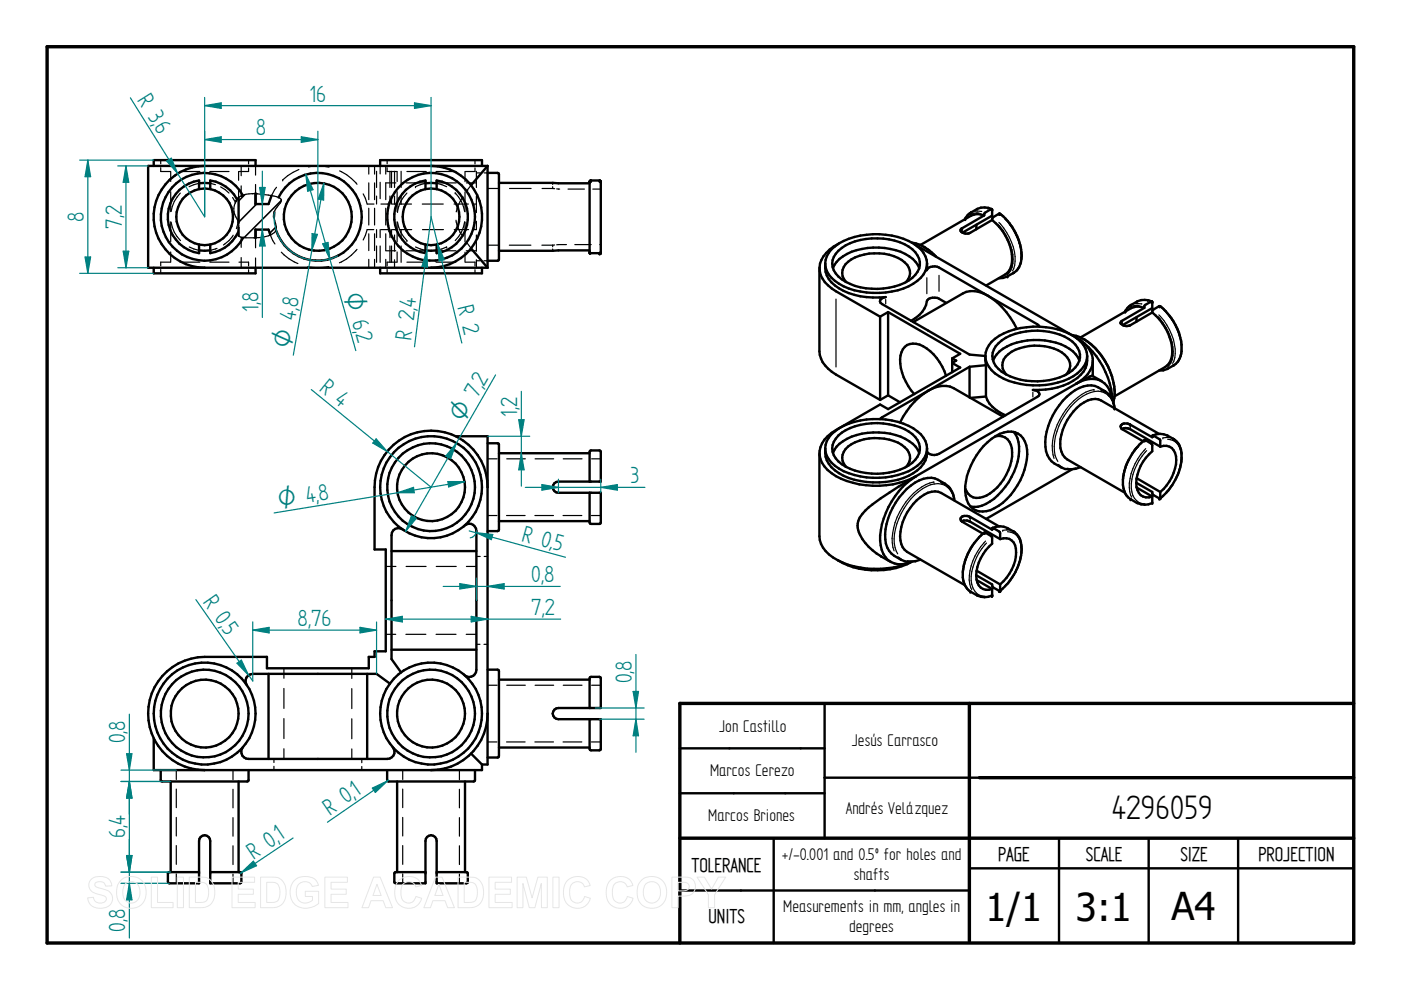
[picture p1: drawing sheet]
<svg xmlns="http://www.w3.org/2000/svg" width="297mm" height="210mm" viewBox="0 0 297 210" stroke-linecap="round" stroke-linejoin="round" font-family="sans-serif">
<path d="M10 9.9h277v190h-277zM205.5 149.1v50.5M287 149.1h-142.9v50.8M144.1 177.7h142.9M207.6 164.9h79.4" fill="none" stroke="#000" stroke-width=".72"/>
<g fill="none" stroke="#000" stroke-width=".51">
<path d="M96.6 92.5h6.8v69.6h-1.2M103.4 94h2.1l.3 .3v18l-.3 .3h-2.1M105.8 96.1h19.2M83 116.8h18M85.3 112.2a1.48 1.48 0 0 0-1.5-.1 1.48 1.48 0 0 0-.8 1.4v26.2l2 2.9M98.5 111.4a1.49 1.49 0 0 1 1.6-.2 1.49 1.49 0 0 1 .9 1.4v29.4a1.5 1.5 0 0 1-.9 1.4 1.5 1.5 0 0 1-1.6-.2M103.4 103.3a12 12 0 0 0-12-12 12 12 0 0 0-12 12v13.2h2.4v21.6h-2.4v1.2h-1.2v2.4h-21.6v-2.4h-13.2a12 12 0 0 0-12 12 12 12 0 0 0 12 12M105.8 110.5h19.2M125 102.1v-6.3l.3-.3h1.8l.3 .3v6.3h-9a1.19 1.19 0 0 0-1.2 1.2 1.19 1.19 0 0 0 1.2 1.2h9v6.3l-.3 .3h-1.8l-.3-.3v-6.3M83 137.8h18M32.6 156.5v6.8h69.6v-1.2M51.5 158.4a1.53 1.53 0 0 0-.2 1.6 1.53 1.53 0 0 0 1.4 .9h29.4a1.5 1.5 0 0 0 1.4-.9 1.5 1.5 0 0 0-.2-1.6"/>
<path d="M56.9 142.9v18M77.8 142.9v18M82.7 144.9l-2.9-2h-26.2a1.52 1.52 0 0 0-1.3 2.3M99.9 159.8l2.3 2.3M103.4 151.3a11.9 11.9 0 0 1-12 12M103.4 142h2.1l.3 .3v18l-.3 .3h-2.1M105.8 158.5h19.2M105.8 144.1h19.2M125 150.1v-6.3l.3-.3h1.8l.3 .3v6.3h-9a1.19 1.19 0 0 0-1.2 1.2 1.19 1.19 0 0 0 1.2 1.2h9v6.3l-.3 .3h-1.8l-.3-.3v-6.3M144.1 158.7h30.7M174.8 149.1v28.6M34.1 163.3v2.1l.3 .3h18l.3-.3v-2.1"/>
<path d="M36.2 165.7v19.2M50.6 165.7v19.2M82.1 163.3v2.1l.3 .3h18l.3-.3v-2.1M84.2 165.7v19.2M98.6 165.7v19.2M144.1 168.2h30.7M164 177.7v22.2M207.6 164.9h-32.8M224.5 177.7v22.2M243.5 177.7v22.2M262.5 177.7v22.2M44.6 184.9h6.3l.3 .3v1.8l-.3 .3h-6.3v-9a1.19 1.19 0 0 0-1.2-1.2 1.19 1.19 0 0 0-1.2 1.2v9h-6.3l-.3-.3v-1.8l.3-.3h6.3"/>
<path d="M92.6 184.9h6.3l.3 .3v1.8l-.3 .3h-6.3v-9a1.19 1.19 0 0 0-1.2-1.2 1.19 1.19 0 0 0-1.2 1.2v9h-6.3l-.3-.3v-1.8l.3-.3h6.3M144.1 188.8h61.4M205.5 184.1h81.5"/>
<circle cx="91.4" cy="103.3" r="7.2"/>
<circle cx="91.4" cy="103.3" r="10.8"/>
<circle cx="91.4" cy="103.3" r="9.3"/>
<circle cx="43.4" cy="151.3" r="10.8"/>
<circle cx="43.4" cy="151.3" r="7.2"/>
<circle cx="43.4" cy="151.3" r="9.3"/>
<circle cx="91.4" cy="151.3" r="7.2"/>
<circle cx="91.4" cy="151.3" r="10.8"/>
<circle cx="91.4" cy="151.3" r="9.3"/>
</g>
<g fill="none" stroke="#000" stroke-width=".25">
<path d="M103.4 97.3h2M107.4 97.3h4M113.5 97.3h3.9M119.4 97.3h4M125.4 97.3h2M101 118h.8M102.7 118h.7M103.4 109.3h2M107.4 109.3h3.9M113.4 109.3h3.9M119.4 109.3h4M125.4 109.3h2"/>
<path d="M81.8 120.1h2.1M81.8 134.5h2.1M86.1 134.5h4.2M86.1 120.1h4.2M92.5 134.5h4.2M92.5 120.1h4.2M98.8 134.5h2.2M98.9 120.1h2.1M101 136.6h.8M102.6 136.6h.8M60.2 141.7v2.1M60.2 146v4.2"/>
<path d="M60.2 152.4v4.2M60.2 158.7v2.2M74.6 141.7v2.1M74.6 146v4.2M74.6 152.4v4.2M74.6 158.8v2.1M103.4 157.3h2M103.4 145.3h2M107.4 157.3h3.9M107.4 145.3h4M113.4 157.3h3.9M113.5 145.3h3.9"/>
<path d="M119.4 157.3h4M119.4 145.3h4M125.4 157.3h2M125.4 145.3h2M37.4 163.3v2M37.4 167.3v3.9M37.4 173.3v3.9M37.4 179.3v4M49.4 163.3v2M49.4 167.3v4M49.4 173.4v3.9M49.4 179.3v4"/>
<path d="M58.1 160.9v.8M58.1 162.5v.8M76.7 160.9v.8M76.7 162.5v.8M85.4 163.3v2M85.4 167.3v3.9M85.4 173.3v3.9M85.4 179.3v4M97.4 163.3v2M97.4 167.3v4M97.4 173.4v3.9M97.4 179.3v4"/>
<path d="M37.4 185.3v2M49.4 185.3v2M85.4 185.3v2M97.4 185.3v2"/>
</g>
<path d="M66 82.6l25.4 20.7M79.8 93l2.3 2.7-3.1-1.8z" fill="none" stroke="#008080" stroke-width=".25"/>
<path d="M79.8 93l2.3 2.7-3.1-1.8z" fill="#008080"/>
<path d="M105.1 79.5l-19.1 33.1M87.2 109.3l1.1 .6-2.3 2.7z" fill="none" stroke="#008080" stroke-width=".25"/>
<path d="M87.2 109.3l1.1 .6-2.3 2.7z" fill="#008080"/>
<path d="M96.8 93.9l-1.3 3.3-1-.5z" fill="none" stroke="#008080" stroke-width=".25"/>
<path d="M96.8 93.9l-1.3 3.3-1-.5z" fill="#008080"/>
<path d="M95 102.1h3.5l-3.4 1.2zM98.5 102.1l-40.4 6.7" fill="none" stroke="#008080" stroke-width=".25"/>
<path d="M95 102.1h3.5l-3.4 1.2z" fill="#008080"/>
<path d="M84.3 104.5l3.4-1.2 .1 1.2z" fill="none" stroke="#008080" stroke-width=".25"/>
<path d="M84.3 104.5l3.4-1.2 .1 1.2z" fill="#008080"/>
<path d="M25.7 165.7h10.5M27.4 165.7l.6 3.5h-1.2zM25.7 184.9h10.5" fill="none" stroke="#008080" stroke-width=".25"/>
<path d="M27.4 165.7l.6 3.5h-1.2z" fill="#008080"/>
<path d="M26.8 181.4h1.2l-.6 3.5z" fill="none" stroke="#008080" stroke-width=".25"/>
<path d="M26.8 181.4h1.2l-.6 3.5z" fill="#008080"/>
<path d="M27.4 165.7v19.2M25.7 187.3h10.2M25.7 184.9h10.2M27.4 187.3l.6 3.5h-1.2z" fill="none" stroke="#008080" stroke-width=".25"/>
<path d="M27.4 187.3l.6 3.5h-1.2z" fill="#008080"/>
<path d="M26.8 181.4h1.2l-.6 3.5z" fill="none" stroke="#008080" stroke-width=".25"/>
<path d="M26.8 181.4h1.2l-.6 3.5z" fill="#008080"/>
<path d="M64.9 37l1.5 3.2-1.2 .4zM64.9 37l10.5 37.3M58.2 45a9.3 9.3 0 0 0 13.3 9.3M27.4 177.9v21" fill="none" stroke="#008080" stroke-width=".25"/>
<path d="M51.9 41.3l-1.3 1.3M54.4 43.3l-3.8 3.8M58.5 48.1l-1.3 1.3M59.6 42.5l-7.8 7.9" fill="none" stroke="#000" stroke-width=".34"/>
<g fill="none" stroke="#000" stroke-width=".51">
<path d="M32.6 35.2v-1.2h21.6v1.2M42.2 38.9h2.4M43.4 35.2a10.8 10.8 0 0 0-10.8 10.8 10.8 10.8 0 0 0 10.8 10.8M80.6 35.2v-1.2h21.6v1.2M90.2 38.9h2.4M91.4 35.2a10.8 10.8 0 0 1 10.8 10.8 10.8 10.8 0 0 1-10.8 10.8M103.4 35.2h-72v21.6h72M103.4 36.7h2.1l.3 .3v18l-.3 .3h-2.1M103.4 35.2l-3.5 4.1M103.4 35.2v21.6M105.8 38.8l19.2 .1M125 38.6v14.8"/>
<path d="M125.3 38.3h1.8M127.4 38.6v14.8M32.6 56.8v1.2h21.6v-1.2M42.2 40.1a6 6 0 0 0-4.8 5.9 6 6 0 0 0 4.8 5.9M42.2 51.9l1.2 .1 1.2-.1M42.2 40.1v-1.8a7.8 7.8 0 0 0-6.6 7.7 7.8 7.8 0 0 0 6.6 7.7v-1.8M42.2 40.1l1.2-.1 1.2 .1M44.6 40.1a6 6 0 0 1 4.8 5.9 6 6 0 0 1-4.8 5.9M44.6 40.1v-1.8a7.7 7.7 0 0 1 5.6 3.9M44.6 53.1h-2.4M50.5 49.3a7.8 7.8 0 0 1-5.9 4.4v-1.8M50.6 41.9v5.3"/>
<path d="M50.6 48.3v1.7M51.5 41.4a9.3 9.3 0 0 0-14.1-2.5 9.3 9.3 0 0 0 .1 14.3 9.3 9.3 0 0 0 14.1-2.8M54.2 41v2.3h2.7l.7-1.8M57.3 49.8l-.4-1.1h-2.7v1.7M58.2 45l-.1 1M59.1 41.9a9.3 9.3 0 0 1 14.5-2.8 9.3 9.3 0 0 1-1.2 14.7 9.3 9.3 0 0 1-13.9-5M80.6 56.8v1.2h21.6v-1.2M90.2 40.1a6 6 0 0 0-4.8 5.9 6 6 0 0 0 4.8 5.9M90.2 51.9l1.2 .1 1.2-.1M90.2 40.1v-1.8a7.8 7.8 0 0 0-6.6 7.7 7.8 7.8 0 0 0 6.6 7.7v-1.8M90.2 40.1l1.2-.1 1.2 .1M92.6 40.1v-1.8a7.8 7.8 0 0 1 6.6 7.7 7.8 7.8 0 0 1-6.6 7.7v-1.8"/>
<path d="M92.6 40.1a6 6 0 0 1 4.8 5.9 6 6 0 0 1-4.8 5.9M92.6 53.1h-2.4M99.9 52.7l3.5 4.1M125 53.1l-19.2 .1M125.2 53.7h.1M125.3 53.7h1.8M127.4 53.4v.1"/>
<circle cx="67.4" cy="46" r="7.2"/>
<circle cx="91.4" cy="46" r="9.3"/>
</g>
<g fill="none" stroke="#000" stroke-width=".25">
<path d="M34.1 35.6v.8h2M34.1 34v.7M36.2 36.4v2.1M38.3 36.4h4.1M42.2 38.9l-2.1 .7M44.5 36.4h4.1M44.6 38.9l1.1 .3M46.8 39.6l1.8 1.3M50.6 36.4v1.8M51.1 35.2v2.1M51.1 39.4v2.1M52.7 35.6v.8h-2"/>
<path d="M52.7 34v.8M54.2 35.2v1.9M54.2 39.1v1.9M58.6 39.7l-1 1.8M59.9 38.1h.1M63.4 35.9l-2.4 1.4-1.1 .8M65.4 35.4a10.3 10.3 0 0 1 4.4 0M72 36.2a9.5 9.5 0 0 1 3.7 2.9M78.2 35.2v1.7M78.2 38.8v3.5M79.4 35.2v1.7M79.4 38.8v3.5"/>
<path d="M79.8 36.3v3.5M80.6 35.2v1.7M80.6 38.7v3.4M81.8 35.2v1.7M82.1 35.6v.8h2.1v2.1M82.1 34v.7M82.7 36.3v3.5M83 36.3v3.5M83.6 36.3v3.5M83.9 38.8h-2.1v3.5M85 36.3v3.5M86.1 38.8h4.2"/>
<path d="M86.3 36.4h4.1M88.1 39.6h.1M90.2 38.9l-2.1 .7M92.5 36.4h4.1M92.5 38.8h4.2M92.6 38.9l2.1 .7M98.6 36.4v2.1M98.9 38.8h2.1M100.2 38.9l-1.1 1.3M100.7 35.6v.8h-2M100.7 34v.8M101 36.3v3.5"/>
<path d="M101 36.7h.8M102.7 36.7h.7M103.4 35.2h.1M103.4 40h2.3M108 40h4.6M114.9 40h2.3M117.2 40h.4M117.2 38.8v.3M117.2 39.6v.4M34.1 57.1v.9M36.1 55.6h-2v.7M36.2 40.6v4.3"/>
<path d="M36.2 47v4.3M36.2 53.4v2.2M36.3 47.1a6.8 6.8 0 0 0 2 3.9M38.2 40.9a7.1 7.1 0 0 0-1.9 3.9M38.3 55.6h4.1M40.1 52.4l2.1 .7M44.5 55.6h4.1M46 52.7l-1.4 .4M49.3 41.9l.6 1M49.4 49.9a6.1 6.1 0 0 1-2 2M49.9 42.9a3.8 3.8 0 0 0 .6 4 4.2 4.2 0 0 1 0 2.4M49.9 42.9h.1"/>
<path d="M50 42.7h.1M50 42.7v.1M50 42.5h.1M50.1 42.5h.1M50.1 42.4h.1M50.2 42.4h.1M50.2 42.3h.1M50.5 49.3a.81 .81 0 0 0 .8 1M50.5 49.2v.1M50.5 47l-.4 1.5M50.5 48.3h.1M50.5 47.1h.1"/>
<path d="M50.6 48.2h.1M50.6 48.1h.1M50.6 48h.1M50.6 40.1v3.6M50.6 45.6v1.8M50.7 55.6h2v.8M51.1 54.6v2.2M51.2 41.5h.1M51.2 41.5l-.8 .5-.5 .9M51.3 50.3l2.6 .1M51.3 50.3h-.2v2.2M51.3 41.5h.1"/>
<path d="M51.4 41.4h.1M51.5 50.4h.1M51.5 41.4h.1M52.7 57.2v.8M53.5 41.1l-1.3 .1-1 .3M53.5 41.1h.2M53.8 50.4h.1M54.1 50.4h.1v2.1M54.2 41l-.2 .1M54.2 41l-.7 .1M54.2 41l.4 .1a12.1 12.1 0 0 1 4.7 .9 .61 .61 0 0 1 .1 1.1 3.5 3.5 0 0 0-.9 4.4 1.65 1.65 0 0 1-1.1 2.3l-1.5 .4-2 .2M54.2 54.7v2.1"/>
<path d="M57.3 49.8l1 1.9M59.6 53.5a9.5 9.5 0 0 0 3.6 2.4M69.7 56.5a10.9 10.9 0 0 1-4.5 .1M75.7 52.9a9.9 9.9 0 0 1-3.7 2.8M77 41.1l.8 2.2h1.5M78.2 44.2v3.5M78.2 49.6v3.5M78.2 55v1.8M79.2 48.7h-1.4l-.8 2.2M79.4 44.2v3.5M79.4 49.6v3.5M79.4 55v1.8"/>
<path d="M79.8 48.7v1.7M79.8 52.2v3.4M79.8 41.6v1.7M80.6 48.7v1.7M80.6 52.2v3.4M80.7 48.7h1.9M80.8 43.3h1.8M81.8 44.2v3.5M81.8 49.6v3.5M81.8 55v1.8M81.8 53.2h2.1M82.1 57.1v.9"/>
<path d="M82.7 48.7v1.7M82.7 52.2v3.4M82.7 41.6v1.7M83 48.7v1.7M83 52.2v3.4M83 41.6v1.7M83.1 43.3h1M83.2 48.7h.9M83.6 41.6v1.7M83.6 49.8v3.5M83.6 55.1v1.7M84.2 53.4v2.2h-2.1v.7"/>
<path d="M84.2 40.6v4.3M84.2 47v4.3M84.3 44.8h.1M84.3 47.1a6.8 6.8 0 0 0 2 3.9M84.6 43.3h2.6M84.6 48.7h2.7M85 48.7v1.7M85 52.2v3.4M85 41.6v1.7M86.1 53.2h4.2M86.3 51h.1M86.3 40.9a6.8 6.8 0 0 0-2 3.9"/>
<path d="M86.3 55.6h4.1M88.1 52.4l2.1 .7M89.5 43.3h4.5M89.6 48.7h4.4M92.5 55.6h4.1M92.5 53.2h4.2M94.7 52.4l-2.1 .7M94.7 52.4h.1M96.3 43.3h3M96.3 48.7h3.1M96.5 40.9h.1M96.5 40.9a7.1 7.1 0 0 1 2 3.9"/>
<path d="M96.7 46.7l.4 1.5 .9 1.7M98.1 41.7h.1M98.1 41.7a8.3 8.3 0 0 0-1.4 3.2M98.5 47.1a6.8 6.8 0 0 1-2 3.9M98.5 47.1h.1M98.6 40.7v4.2M98.6 47.1v4.2M98.6 53.5v2.1M98.7 55.6h2v.8M98.8 53.2h2.2M99 51.4l1 1.4M99.1 40.3h.1"/>
<path d="M100.2 43.3h.8M100.7 57.2v.8M101 41.6v3.5M101 49.8v3.5M101 55.1v1.7M101 46.9v1.8h-.8M101 55.3h.8M102.6 55.3h.8M103.4 56.8h.1M103.4 52h2.3M108 52h4.6M114.9 52h2.3"/>
<path d="M117.2 52v.3M117.2 52.8v.4M117.6 51.9l-.4 .1M118 40l.7 .1M120.1 51.9h-2.1M120.4 40.1h3.5M121.9 51.9h3.4M125.7 40.1h1.7M127.1 53.7h.1M127.2 53.7h.1M127.2 51.9h.2M127.4 53.4h.1"/>
</g>
<g fill="#000">
<circle cx="125" cy="38.5" r=".25"/>
<circle cx="125" cy="38.4" r=".25"/>
<circle cx="125.1" cy="38.4" r=".25"/>
<circle cx="125.1" cy="38.3" r=".25"/>
<circle cx="125.2" cy="38.3" r=".25"/>
<circle cx="125.3" cy="38.3" r=".25"/>
<circle cx="127.1" cy="38.3" r=".25"/>
<circle cx="127.2" cy="38.3" r=".25"/>
<circle cx="127.3" cy="38.3" r=".25"/>
<circle cx="127.3" cy="38.4" r=".25"/>
<circle cx="127.4" cy="38.6" r=".25"/>
<circle cx="127.4" cy="38.5" r=".25"/>
<circle cx="127.4" cy="38.4" r=".25"/>
<circle cx="125" cy="53.5" r=".25"/>
<circle cx="125" cy="53.4" r=".25"/>
<circle cx="125" cy="53.6" r=".25"/>
<circle cx="125.1" cy="53.6" r=".25"/>
<circle cx="127.1" cy="53.7" r=".25"/>
<circle cx="127.2" cy="53.7" r=".25"/>
<circle cx="127.2" cy="53.6" r=".25"/>
<circle cx="127.3" cy="53.6" r=".25"/>
<circle cx="127.4" cy="53.4" r=".25"/>
</g>
<path d="M64.9 37l1.5 3.2-1.2 .4z" fill="#008080"/>
<path d="M68.4 51.7l1.2-.3 .3 3.5z" fill="none" stroke="#008080" stroke-width=".25"/>
<path d="M68.4 51.7l1.2-.3 .3 3.5z" fill="#008080"/>
<path d="M68.7 38.9l-.1 3.5-1.1-.2zM68.7 38.9l-6.5 36.4" fill="none" stroke="#008080" stroke-width=".25"/>
<path d="M68.7 38.9l-.1 3.5-1.1-.2z" fill="#008080"/>
<path d="M66.2 49.5l1.1 .2-1.2 3.3z" fill="none" stroke="#008080" stroke-width=".25"/>
<path d="M66.2 49.5l1.1 .2-1.2 3.3z" fill="#008080"/>
<path d="M16.9 34h15.7M18.6 34l.6 3.5h-1.2zM16.9 58h15.7" fill="none" stroke="#008080" stroke-width=".25"/>
<path d="M18.6 34l.6 3.5h-1.2z" fill="#008080"/>
<path d="M18 54.5h1.2l-.6 3.5z" fill="none" stroke="#008080" stroke-width=".25"/>
<path d="M18 54.5h1.2l-.6 3.5z" fill="#008080"/>
<path d="M18.6 34v24M25 35.2h6.4M26.7 35.2l.6 3.5h-1.2zM25 56.8h6.4" fill="none" stroke="#008080" stroke-width=".25"/>
<path d="M26.7 35.2l.6 3.5h-1.2z" fill="#008080"/>
<path d="M26.1 53.3h1.2l-.6 3.5z" fill="none" stroke="#008080" stroke-width=".25"/>
<path d="M26.1 53.3h1.2l-.6 3.5z" fill="#008080"/>
<path d="M26.7 35.2v21.6M27.6 20.7l15.8 25.3M35.3 34.2l1-.7 1.4 3.3z" fill="none" stroke="#008080" stroke-width=".25"/>
<path d="M35.3 34.2l1-.7 1.4 3.3z" fill="#008080"/>
<path d="M114.9 102.7l3.5 .6-3.5 .6zM118.4 101.6v2.9M127.4 101.6v2.9" fill="none" stroke="#008080" stroke-width=".25"/>
<path d="M114.9 102.7l3.5 .6-3.5 .6z" fill="#008080"/>
<path d="M127.4 103.3l3.5-.6v1.2z" fill="none" stroke="#008080" stroke-width=".25"/>
<path d="M127.4 103.3l3.5-.6v1.2z" fill="#008080"/>
<path d="M111.4 103.3h25.3M126.2 150.1h10.4M127.1 152.5h9.5M134.8 152.5l.6 3.5h-1.2z" fill="none" stroke="#008080" stroke-width=".25"/>
<path d="M134.8 152.5l.6 3.5h-1.2z" fill="#008080"/>
<path d="M134.2 146.6h1.2l-.6 3.5z" fill="none" stroke="#008080" stroke-width=".25"/>
<path d="M134.2 146.6h1.2l-.6 3.5z" fill="#008080"/>
<path d="M55.6 48.7l.6 3.5h-1.2zM134.8 138.8v20.7" fill="none" stroke="#008080" stroke-width=".25"/>
<path d="M55.6 48.7l.6 3.5h-1.2z" fill="#008080"/>
<path d="M55 39.8h1.2l-.6 3.5z" fill="none" stroke="#008080" stroke-width=".25"/>
<path d="M55 39.8h1.2l-.6 3.5z" fill="#008080"/>
<path d="M43.4 29.6l3.5-.6v1.2zM43.4 27.8v18.2M55.6 36.3v31M67.4 27.8v18.2" fill="none" stroke="#008080" stroke-width=".25"/>
<path d="M43.4 29.6l3.5-.6v1.2z" fill="#008080"/>
<path d="M63.9 29l3.5 .6-3.5 .6z" fill="none" stroke="#008080" stroke-width=".25"/>
<path d="M63.9 29l3.5 .6-3.5 .6z" fill="#008080"/>
<path d="M43.4 29.6h24M43.4 20.7v25.3M43.4 22.4l3.5-.6v1.2zM91.4 20.7v25.3" fill="none" stroke="#008080" stroke-width=".25"/>
<path d="M43.4 22.4l3.5-.6v1.2z" fill="#008080"/>
<path d="M87.9 21.8l3.5 .6-3.5 .6z" fill="none" stroke="#008080" stroke-width=".25"/>
<path d="M87.9 21.8l3.5 .6-3.5 .6z" fill="#008080"/>
<path d="M43.4 22.4h48M26.8 159.8h1.2l-.6 3.5zM25.7 163.3h11.7M25.7 165.7h8.7" fill="none" stroke="#008080" stroke-width=".25"/>
<path d="M26.8 159.8h1.2l-.6 3.5z" fill="#008080"/>
<path d="M27.4 165.7l.6 3.5h-1.2z" fill="none" stroke="#008080" stroke-width=".25"/>
<path d="M27.4 165.7l.6 3.5h-1.2z" fill="#008080"/>
<path d="M41.5 127.1l12.1 17.3M27.4 151.4v21.3M50.2 140.6l1-.6 1.5 3.2z" fill="none" stroke="#008080" stroke-width=".25"/>
<path d="M50.2 140.6l1-.6 1.5 3.2z" fill="#008080"/>
<path d="M97.5 123.7l3.5 .6-3.5 .6zM101 122.6v4.7" fill="none" stroke="#008080" stroke-width=".25"/>
<path d="M97.5 123.7l3.5 .6-3.5 .6z" fill="#008080"/>
<path d="M103.4 124.3l3.5-.6v1.2z" fill="none" stroke="#008080" stroke-width=".25"/>
<path d="M103.4 124.3l3.5-.6v1.2z" fill="#008080"/>
<path d="M81.8 131.3l3.5-.6v1.2zM94 124.3h24.8" fill="none" stroke="#008080" stroke-width=".25"/>
<path d="M81.8 131.3l3.5-.6v1.2z" fill="#008080"/>
<path d="M99.9 130.7l3.5 .6-3.5 .6z" fill="none" stroke="#008080" stroke-width=".25"/>
<path d="M99.9 130.7l3.5 .6-3.5 .6z" fill="#008080"/>
<path d="M99.5 112.6l20.4 5.6M101 112.9l3.5 .4-.3 1.1zM101 112.6a1.54 1.54 0 0 1-1.3 1.4M81.8 131.3h37.1" fill="none" stroke="#008080" stroke-width=".25"/>
<path d="M101 112.9l3.5 .4-.3 1.1z" fill="#008080"/>
<path d="M91.4 46l6.5 26.7M92.8 51.8l1.4 3.3-1.1 .2z" fill="none" stroke="#008080" stroke-width=".25"/>
<path d="M92.8 51.8l1.4 3.3-1.1 .2z" fill="#008080"/>
<path d="M90.5 53.1l.1 3.5-1.2-.1zM91.4 46l-3.5 27.5" fill="none" stroke="#008080" stroke-width=".25"/>
<path d="M90.5 53.1l.1 3.5-1.2-.1z" fill="#008080"/>
<path d="M62.1 177.7l-11.2 7.5M51.1 185l2.6-2.4 .7 1z" fill="none" stroke="#008080" stroke-width=".25"/>
<path d="M51.1 185l2.6-2.4 .7 1z" fill="#008080"/>
<path d="M78.9 167.1l3.3-1.5-2.6 2.4zM82.4 165.4l-13 8.9" fill="none" stroke="#008080" stroke-width=".25"/>
<path d="M78.9 167.1l3.3-1.5-2.6 2.4z" fill="#008080"/>
<path d="M53.6 131.9v12.5M53.6 133.6l3.5-.6v1.2zM79.8 131.9v11" fill="none" stroke="#008080" stroke-width=".25"/>
<path d="M53.6 133.6l3.5-.6v1.2z" fill="#008080"/>
<path d="M76.3 133l3.5 .6-3.5 .6z" fill="none" stroke="#008080" stroke-width=".25"/>
<path d="M76.3 133l3.5 .6-3.5 .6z" fill="#008080"/>
<path d="M103.4 92.5h8.9M110 89h1.1l-.6 3.5zM53.6 133.6h26.2" fill="none" stroke="#008080" stroke-width=".25"/>
<path d="M110 89h1.1l-.6 3.5z" fill="#008080"/>
<path d="M110.5 96.1l.6 3.5h-1.1z" fill="none" stroke="#008080" stroke-width=".25"/>
<path d="M110.5 96.1l.6 3.5h-1.1z" fill="#008080"/>
<path d="M110.5 83v20.1" fill="none" stroke="#008080" stroke-width=".25"/>
<g fill="none" stroke="#000" stroke-width=".51">
<path d="M173.7 56.9v17.6a5.9 5.9 0 0 0 3.5 4.9l9.4 5.4M175 55.9a5.1 5.1 0 0 0 2.9 5.2 15.7 15.7 0 0 0 9.9 1.9 1 1 0 0 0-1.1 1.2l18.9 11 3.3 .3M175 55.9a5.2 5.2 0 0 0 2.9 4.3 16.8 16.8 0 0 0 15.7 0 5.2 5.2 0 0 0 3-4.3M177.7 51.7a6.6 6.6 0 0 0-3.9 5 5.3 5.3 0 0 0 2.6 4.5l10.2 5.9M177.8 53.2a12.2 12.2 0 0 1 9.5-2.6 9.2 9.2 0 0 1 7.2 3.5 3.5 3.5 0 0 1-1.1 4.8 14 14 0 0 1-12.1 1.7 6.9 6.9 0 0 1-4.8-4 3.5 3.5 0 0 1 1.3-3.4zM179.4 59.8a2.77 2.77 0 0 1 .4-4.3 10.6 10.6 0 0 1 12 .1 2.73 2.73 0 0 1 .3 4.2M193.3 51.4a9.3 9.3 0 0 1 5.1 3M193.8 51.7l34.4 19.9a6.3 6.3 0 0 1 3.5 4.4v3.8M194.9 56.9a7.7 7.7 0 0 0-6.1-4.1 13.6 13.6 0 0 0-10.8 2.1l-1.1 1.3-.3 .7M196.6 55.9l-.1 1.4a1.85 1.85 0 0 1 2.6-.6l20.8 12 .5 .6M196.6 55.9a5.4 5.4 0 0 0-3-4.3 16.8 16.8 0 0 0-15.7 0 5.4 5.4 0 0 0-2.9 4.3M203.9 48.4a.48 .48 0 0 0-.2 .5 .48 .48 0 0 0 .3 .4"/>
<path d="M205.8 45.1l-.7 .6-.5 .7M207 47.6v1M208.7 45.7a3.1 3.1 0 0 0-2.8 0l-10.7 6.2M208.7 45.7l-4.7 2.7M210.1 44.3l-1.2 .8-.2 .6M210.3 44.3a4.1 4.1 0 0 0-4.5 .8l.1-.1M210.4 46.7a11 11 0 0 1 4.1 9.1 3.2 3.2 0 0 1-1.4 2.4l-4 2.3M210.4 46.7l-4.7 2.7a1.84 1.84 0 0 1-1.7-.1M210.4 44.4v1.3l-6.3 3.6M211.8 45.3l-1.2 .8-.2 .6M212 45.3a11.6 11.6 0 0 1 4.5 10.1l-.5 1.4-.5 .6-.6 .5M213.5 58.6l-.8 .3-.9 .1"/>
<path d="M214.9 57.9l-1.3 .7M214.9 57.9l-.1 .1M186.6 67.1v17.7M188.3 66.2l15.3 8.8-1.7 1M188.3 66.2v17.6M188.3 66.2l-1.7 .9M193.6 68.3l10.5-6.1a5.3 5.3 0 0 1 5.4 .5 16.4 16.4 0 0 1 6.1 7M200.6 79.7a9.6 9.6 0 0 0-6.4-6.8 2.68 2.68 0 0 0-3.3 2.5 10.6 10.6 0 0 0 2.9 8.2M200.6 64.2a3.4 3.4 0 0 0-3.3-1l-.7 .4a6.1 6.1 0 0 1-3.4 4.4M201.9 76l.8 .5-.8 .5 1.7 .9-15.3 8.8-1.7-.9-9.4 5.4a6.1 6.1 0 0 0-3.4 4.4l-.1 18.1a6 6 0 0 0 3.9 5.1 19.1 19.1 0 0 0 15.6 .3M201.9 76v2.9M205.6 77.8l-8.8 5"/>
<path d="M205.6 77.8v6.5M208.9 75.5l.1 1.9M208.9 75.5a5.8 5.8 0 0 0 3.9 4.8 17.1 17.1 0 0 0 14.8-.5 5.4 5.4 0 0 0 2.9-4.3M209 77.4l-3.4 .4M209 77.4v6.7M211.7 72.8a12.2 12.2 0 0 1 9.5-2.6 9.2 9.2 0 0 1 7.3 3.5 3.5 3.5 0 0 1-1.1 4.8 13.9 13.9 0 0 1-12.2 1.7 6.5 6.5 0 0 1-4.7-4 3.5 3.5 0 0 1 1.2-3.4zM213.4 79.4a2.77 2.77 0 0 1 .4-4.3 10.4 10.4 0 0 1 12 .1 2.72 2.72 0 0 1 .3 4.2M220.4 69.3a14.3 14.3 0 0 0-10.2 3.2 4.6 4.6 0 0 0-1.3 3M220.4 69.3a13.3 13.3 0 0 1 8.7 3.2 4.4 4.4 0 0 1 1.4 3M227.3 71a10.5 10.5 0 0 1 6.5 4.9 12.5 12.5 0 0 1 2.3 9.1l-.1 .2M228.9 76.5a7.7 7.7 0 0 0-6.2-4.1 13.5 13.5 0 0 0-10.8 2.1l-1 1.3-.3 .7M229 72.1a17.2 17.2 0 0 1 6.8 12.6"/>
<path d="M230.5 75.5a5.1 5.1 0 0 1-3 5.2 14.8 14.8 0 0 1-8.5 2 1.25 1.25 0 0 1 1.4 1l-.5 .5-20.8 12a1.95 1.95 0 0 1-2.5-.4M231.7 76.9a6.3 6.3 0 0 1-3.5 4.5M238 68.9a1.86 1.86 0 0 0 1.6 .1M241 67.2l-.1 1M242.6 65.3l-4.6 2.7a.47 .47 0 0 0-.4 .5 .47 .47 0 0 0 .4 .4M242.6 65.3a3.1 3.1 0 0 0-2.7 0l-10.8 6.2M244.1 63.9l-1.3 .7-.1 .2-.1 .5M244.2 63.9a4.1 4.1 0 0 0-4.4 .8l-.7 .6-.5 .7M244.3 64.1v1.2l-6.3 3.6M244.3 66.3l-4.7 2.7M244.3 66.3a11 11 0 0 1 4.2 9.1 3.2 3.2 0 0 1-1.4 2.4l-10.8 6.2M245.8 64.9l-1.5 .9v.5"/>
<path d="M246 64.9a12 12 0 0 1 4.5 9.9 3.7 3.7 0 0 1-1.8 2.8M248.8 77.5a5.2 5.2 0 0 1-3.1 1.1M173.8 96.5a6.3 6.3 0 0 0 3.4 4.5 18.6 18.6 0 0 0 17 0M175 95.1a5.1 5.1 0 0 0 2.9 5.2 16.8 16.8 0 0 0 15.7 0 5.3 5.3 0 0 0 3-5.2M175 95.1a5.8 5.8 0 0 0 3.9 4.8 17.1 17.1 0 0 0 14.7-.5 5.4 5.4 0 0 0 3-4.3M176.6 96.1a6.3 6.3 0 0 1 3.9-3.5 14.6 14.6 0 0 1 12.3 1 4.7 4.7 0 0 1 2.1 2.5M177.8 92.3a13.4 13.4 0 0 1 11.8-2.1 7.3 7.3 0 0 1 5.3 3.8 3.9 3.9 0 0 1-2.2 4.7 14.1 14.1 0 0 1-14.2-.3 3.7 3.7 0 0 1-.7-6.1zM188.3 83.8l2.5 1.5M188.3 83.8l-1.7 1M192.1 99a2.72 2.72 0 0 0-.3-4.2 10.2 10.2 0 0 0-8.6-1.7 6.3 6.3 0 0 0-4.3 2.7 2.62 2.62 0 0 0 .5 3.2M196.6 95.1a5.4 5.4 0 0 0-3-4.3 16.8 16.8 0 0 0-15.7 0 5.4 5.4 0 0 0-2.9 4.3M196.8 82.8l-9.8 5.7-.4 .4"/>
<path d="M196.8 82.8a5.4 5.4 0 0 1 5.4-.5l10.5 6M196.8 82.8a15.6 15.6 0 0 0-6 6.8M208.5 94.6a8.3 8.3 0 0 1 6-3.1 3.7 3.7 0 0 1 3.3 3.8 14 14 0 0 1-6.9 12.4 3.8 3.8 0 0 1-5.6-1 9.4 9.4 0 0 1 .6-8 16.6 16.6 0 0 1 2.6-4.1zM209 84.1a6.9 6.9 0 0 0 4.2 4M209 84.1l-3.3 .3M211 92.5a2.75 2.75 0 0 1 3.5 2.6 10.7 10.7 0 0 1-6.1 10.3 2.69 2.69 0 0 1-3.8-1.9M214.9 91.6a6.4 6.4 0 0 1 1.1 5.1 14.4 14.4 0 0 1-7 10.1 4.6 4.6 0 0 1-3.2 .6M224.4 98.6l1.4 .8M227.3 99.5l-18.2 10.5M228.2 81.4l-34 19.6M228.2 81.4a4.8 4.8 0 0 1 6.5 .5l.5 .7 .6 1.9M229.1 99.1l-1.1 .3h-2.2"/>
<path d="M233.5 82.7l.8 .3M233.6 80.8l-2-1.1-3.4 1.7M234.3 83a5.3 5.3 0 0 0-7.2 .4 14.3 14.3 0 0 0-5.4 11.3 4.8 4.8 0 0 0 3.3 4.4M234.3 83l.7 .5M235.1 83.7l.7 .9 .5 1.9M237.9 90.9l.6-.1 1 .1 6.5 3.8M239.6 90a1.5 1.5 0 0 0-2 .4l.4 .6 4.4 2.6M239.6 90l4.7 2.7v-.2M242.5 93.4a11.4 11.4 0 0 0-4.3 10.2l.6 1.3 .9 .9M242.7 93.3l-.1 .1M242.8 93.3l1.5 .9v1.5a9 9 0 0 0-3.3 7.6 2.36 2.36 0 0 0 3.3 2M244.4 92.3a4.3 4.3 0 0 1 4.4 .8"/>
<path d="M244.5 92.3l1.5 .9v1.5M245.7 92l-12.2-7.1a4.1 4.1 0 0 0-4.4 .9 11.2 11.2 0 0 0-4.3 9.2 3.4 3.4 0 0 0 1.5 2.4l12.2 7.1M246 94.7a2.37 2.37 0 0 1 3.3 2 9.2 9.2 0 0 1-3.3 7.6M248.7 93l.1 .1M248.8 93.1a4.7 4.7 0 0 1 1.6 5.1 12.4 12.4 0 0 1-4.4 7.5M177.7 118.8a16.5 16.5 0 0 0 15.6 .3M190.4 118.2l.7 .5M191.1 118.7l.8 .3M194.2 101a16.9 16.9 0 0 0-7.6 13.6 5.1 5.1 0 0 0 2.3 4.6 4.6 4.6 0 0 0 4.2 0M194.2 101l-5.6 3.4a24.8 24.8 0 0 0-5.8 4.6 4 4 0 0 0 0 5.3 15.1 15.1 0 0 0 6 4.8M195.2 118.7l-1.1 .3h-2.2M199.6 102.3l.8 .3"/>
<path d="M200.4 102.6a5.3 5.3 0 0 0-7.3 .4 14.3 14.3 0 0 0-5.4 11.3 4.8 4.8 0 0 0 3.4 4.4M200.4 102.6l.7 .5M201.2 103.2l.9 1.5 .2 1.4M204 110.5l.4-.1 1.1 .1 6.5 3.8M205.7 109.6a1.59 1.59 0 0 0-2 .3v.5l.3 .2 4.4 2.6M205.7 109.6l4.7 2.7v-.2M208.6 113a11.7 11.7 0 0 0-4.4 9.9l.5 1.4 1 1.1M208.7 112.9l-.1 .1M208.9 112.9l1.4 .9 .1 1.5a9.2 9.2 0 0 0-3.4 7.5 2.34 2.34 0 0 0 3.4 2.1M210.4 111.9a3.7 3.7 0 0 1 3.1 0M210.6 111.9l1.4 .9v1.5M211.8 111.6l-12.2-7.1a4.1 4.1 0 0 0-4.4 .9 10.9 10.9 0 0 0-4.3 9.2 3.2 3.2 0 0 0 1.4 2.4l12.3 7.1"/>
<path d="M212 114.3a2.48 2.48 0 0 1 3.4 2.8 9.4 9.4 0 0 1-3.4 6.8M213.6 112l1.3 .7M214.8 112.6l.1 .1M214.9 112.7a4.9 4.9 0 0 1 1.5 5.5 12.6 12.6 0 0 1-4.4 7.1M239.7 105.9h.1M239.8 105.9a4.2 4.2 0 0 0 4.4 .8M240.9 102.4l3.4 1.9v.5l.2 .1 1.3 .8M241 103.4l3.3 1.9M241 101.4l5 2.9M244.3 105.3v1.2M246 104.3v1.2M205.8 125.5h.1"/>
<path d="M205.8 125.5a4.2 4.2 0 0 0 4.5 .8M207 122l3.4 1.9 .2 .6 1.2 .8M207 123l3.4 1.9M207 121l5 2.9M210.4 124.9v1.2M212 123.9v1.2"/>
</g>
<g fill="none" stroke="#000" stroke-width=".25">
<path d="M194.7 51.9l1.5 .7 .8 .6M196.5 58.9v3.4M199.1 58.4v3.4M204 48.6v.5M206.7 44.8h1.4M207.6 45.2a2.7 2.7 0 0 0-2 .4M209.3 44.1h-1.4M209.4 44.1h.1M211.5 47.5a11.3 11.3 0 0 1 3.3 8.3 3.3 3.3 0 0 1-1.2 2.5M211.8 47.2a11.6 11.6 0 0 1 3.3 9l-.4 1.2M213 46.4a11.5 11.5 0 0 1 3.4 9.1l-.4 1.2M177.2 63.4v14.4"/>
<path d="M187.8 63.5v.9M219.9 68.9v.2M228.9 71.5a14.1 14.1 0 0 1 7.3 12.1M238 68.2v.4M240.6 64.4h1.5M241.6 64.8a2.7 2.7 0 0 0-2 .4M241.9 63.7h1.4M243.3 63.7h.1M245.5 67.1a10.7 10.7 0 0 1 3 9.2l-.3 .7-.7 .9M245.7 66.8a11.5 11.5 0 0 1 3.4 9l-.5 1.2M247 66a11.6 11.6 0 0 1 3.4 9.1l-.5 1.2M187 88.6v.2"/>
<path d="M219 83.2v1M228.1 99.2l-.7 .2-1.1-.1M231.9 82.6a11.4 11.4 0 0 0-7.2 6.3 10.6 10.6 0 0 0-1.2 8.3M231.9 82.6h.1M235.8 84.9a3.4 3.4 0 0 0-4.6-1.7 13.1 13.1 0 0 0-7.4 9.3 7.1 7.1 0 0 0 .5 5.3M239.6 90.3v.5M241.6 94.4a11.6 11.6 0 0 0-3.4 9.1l.5 1.2M242.9 95.1a11.6 11.6 0 0 0-3.4 9.1l.4 1.2M243.1 95.5a10.7 10.7 0 0 0-3.1 8.8 2.82 2.82 0 0 0 2.7 2.5M246.5 92.8h.1M246.7 92.1h-1.5M247.6 93.1a3 3 0 0 1 2.8 3.4 11.2 11.2 0 0 1-3.2 7.9"/>
<path d="M248 92.8h-1.4M194.1 118.8l-.6 .2-1.1-.1M198 102.2a11.4 11.4 0 0 0-7.2 6.3 10.8 10.8 0 0 0-1.2 8.3M198 102.2h.1M201.8 104.5a3.4 3.4 0 0 0-4.5-1.7 13.5 13.5 0 0 0-7.7 12.4l.2 .9 .5 1.3M205.7 109.9v.5M207.7 114a11.5 11.5 0 0 0-3.4 9.1l.5 1.2M209 114.7a11.4 11.4 0 0 0-3.4 9.1l.4 1.2M209.2 115.1a11.6 11.6 0 0 0-3.3 8 3.3 3.3 0 0 0 2.3 3.3h.6M212.6 112.4h.1M212.8 111.7h-1.5M213.6 112.7a2.74 2.74 0 0 1 2.8 2.5 10.9 10.9 0 0 1-3.1 8.8"/>
<path d="M214.1 112.4h-1.5"/>
</g>
<g fill="#000">
<circle cx="203.9" cy="48.4" r=".25"/>
<circle cx="204" cy="48.4" r=".25"/>
<circle cx="204.6" cy="46.4" r=".25"/>
<circle cx="205.8" cy="45.1" r=".25"/>
<circle cx="210.2" cy="44.3" r=".25"/>
<circle cx="210.3" cy="44.3" r=".25"/>
<circle cx="210.4" cy="44.4" r=".25"/>
<circle cx="211.8" cy="45.3" r=".25"/>
<circle cx="211.9" cy="45.3" r=".25"/>
<circle cx="212" cy="45.3" r=".25"/>
<circle cx="213.6" cy="58.6" r=".25"/>
<circle cx="238.5" cy="66" r=".25"/>
<circle cx="238.6" cy="66" r=".25"/>
<circle cx="244.1" cy="63.9" r=".25"/>
<circle cx="244.2" cy="63.9" r=".25"/>
<circle cx="244.3" cy="63.9" r=".25"/>
<circle cx="244.3" cy="64" r=".25"/>
<circle cx="245.8" cy="64.9" r=".25"/>
<circle cx="245.9" cy="64.9" r=".25"/>
<circle cx="246" cy="64.9" r=".25"/>
<circle cx="235.1" cy="83.6" r=".25"/>
<circle cx="235.1" cy="83.7" r=".25"/>
<circle cx="236" cy="85.3" r=".25"/>
<circle cx="236.3" cy="86.6" r=".25"/>
<circle cx="236.3" cy="86.5" r=".25"/>
<circle cx="239.6" cy="90" r=".25"/>
<circle cx="242.6" cy="93.4" r=".25"/>
<circle cx="242.7" cy="93.3" r=".25"/>
<circle cx="242.8" cy="93.3" r=".25"/>
<circle cx="244.3" cy="92.4" r=".25"/>
<circle cx="244.3" cy="92.3" r=".25"/>
<circle cx="244.4" cy="92.3" r=".25"/>
<circle cx="244.5" cy="92.3" r=".25"/>
<circle cx="201.2" cy="103.2" r=".25"/>
<circle cx="202.3" cy="106.1" r=".25"/>
<circle cx="205.7" cy="109.6" r=".25"/>
<circle cx="208.6" cy="113" r=".25"/>
<circle cx="208.7" cy="112.9" r=".25"/>
<circle cx="208.8" cy="112.9" r=".25"/>
<circle cx="208.9" cy="112.9" r=".25"/>
<circle cx="210.4" cy="112" r=".25"/>
<circle cx="210.4" cy="111.9" r=".25"/>
<circle cx="210.5" cy="111.9" r=".25"/>
<circle cx="210.6" cy="111.9" r=".25"/>
<circle cx="213.6" cy="112" r=".25"/>
<circle cx="239.7" cy="105.8" r=".25"/>
<circle cx="244.2" cy="106.7" r=".25"/>
<circle cx="244.3" cy="106.6" r=".25"/>
<circle cx="244.3" cy="106.5" r=".25"/>
<circle cx="245.8" cy="105.7" r=".25"/>
<circle cx="245.9" cy="105.7" r=".25"/>
<circle cx="246" cy="105.7" r=".25"/>
<circle cx="246" cy="105.6" r=".25"/>
<circle cx="246" cy="105.5" r=".25"/>
<circle cx="205.7" cy="125.4" r=".25"/>
<circle cx="210.3" cy="126.3" r=".25"/>
<circle cx="210.3" cy="126.2" r=".25"/>
<circle cx="210.4" cy="126.2" r=".25"/>
<circle cx="210.4" cy="126.1" r=".25"/>
<circle cx="211.8" cy="125.3" r=".25"/>
<circle cx="211.9" cy="125.3" r=".25"/>
<circle cx="212" cy="125.3" r=".25"/>
<circle cx="212" cy="125.2" r=".25"/>
<circle cx="212" cy="125.1" r=".25"/>
</g>
<g fill="none" stroke="#e6e6e6" stroke-width=".21">
<path d="M19.3 186.5a3.1 3.1 0 0 1 4 .2l.4 1.1-1.3 .1a1.28 1.28 0 0 0-1-1 1.28 1.28 0 0 0-1.3 .5v.4a5.6 5.6 0 0 0 2.5 .9 1.98 1.98 0 0 1 1.2 2.4 1.98 1.98 0 0 1-2.2 1.5 2.48 2.48 0 0 1-3-2.2l1.2-.2a1.44 1.44 0 0 0 1.3 1.3 1.44 1.44 0 0 0 1.5-.9 1.18 1.18 0 0 0-1.4-.9 2.36 2.36 0 0 1-2.4-2l.1-.7zM25.8 186.5a3.3 3.3 0 0 1 3.9-.1 3.3 3.3 0 0 1 1.2 3.8 3.2 3.2 0 0 1-3.8 2.3 3.2 3.2 0 0 1-2.4-3.8 3 3 0 0 1 1.1-2.2zM26.5 187.5a1.87 1.87 0 0 1 2.2-.4 1.87 1.87 0 0 1 1 2.1 1.87 1.87 0 0 1-1.8 2.3 1.87 1.87 0 0 1-1.9-2.3l.1-.8zM32.1 186h1.3v5.3h3.3v1.1h-4.6zM37.6 186h1.3v6.4h-1.3zM40.1 186h2.4a2.79 2.79 0 0 1 3 3.3 2.79 2.79 0 0 1-2.9 3.1h-2.5zM41.4 187.1a2.64 2.64 0 0 1 2.5 .5 3.3 3.3 0 0 1-.3 3.5l-.8 .2h-1.4zM49.2 186h4.8v1.1h-3.5v1.4h3.2v1.1h-3.2v1.7h3.6v1.1h-4.9zM55.2 186h2.4a2.79 2.79 0 0 1 3.1 3.3 2.79 2.79 0 0 1-3 3.1h-2.5zM56.6 187.1a2.64 2.64 0 0 1 2.4 .5 3.3 3.3 0 0 1-.3 3.5l-.8 .2h-1.3zM62.3 186.8a3.6 3.6 0 0 1 4.6-.2l.6 1.1-1.3 .3a1.8 1.8 0 0 0-2.2-1 1.8 1.8 0 0 0-1.2 2.1 2.01 2.01 0 0 0 1.1 2.2 2.01 2.01 0 0 0 2.3-.4v-.8h-1.5v-1.1h2.9v2.6a3.8 3.8 0 0 1-5.5-.3 4 4 0 0 1 .2-4.5zM68.9 186h4.8v1.1h-3.5v1.4h3.2v1.1h-3.2v1.7h3.6v1.1h-4.9z"/>
<path d="M79.2 186h1.4l2.6 6.4h-1.4l-.6-1.4h-2.5l-.6 1.4h-1.4zM79.9 187.5l.9 2.4h-1.7zM84.5 186.7a2.87 2.87 0 0 1 4.9 1l-1.3 .3a1.6 1.6 0 0 0-1.8-1 1.6 1.6 0 0 0-1.3 1.7 2.19 2.19 0 0 0 1.3 2.7 1.55 1.55 0 0 0 1.9-1.3l1.2 .4a2.93 2.93 0 0 1-3.4 2 2.93 2.93 0 0 1-2.3-3.3v-.6a3.2 3.2 0 0 1 .8-1.9zM92.3 186h1.4l2.6 6.4h-1.4l-.5-1.4h-2.6l-.5 1.4h-1.4zM93 187.5l.9 2.4h-1.7zM97.1 186h2.4a2.79 2.79 0 0 1 3 3.3 2.79 2.79 0 0 1-2.9 3.1h-2.5zM98.4 187.1a2.64 2.64 0 0 1 2.4 .5 3.3 3.3 0 0 1-.2 3.5l-.9 .2h-1.3zM103.7 186h4.8v1.1h-3.5v1.4h3.2v1.1h-3.2v1.7h3.6v1.1h-4.9zM109.6 186h2l1.2 4.4 1.2-4.4h2v6.4h-1.2v-5.1l-1.4 5.1h-1.2l-1.3-5.1v5.1h-1.3zM117.2 186h1.3v6.4h-1.3zM120.3 186.7a2.87 2.87 0 0 1 4.8 1l-1.2 .3a1.6 1.6 0 0 0-1.9-1 1.6 1.6 0 0 0-1.2 1.7 2.19 2.19 0 0 0 1.3 2.7 1.55 1.55 0 0 0 1.8-1.3l1.3 .4a2.93 2.93 0 0 1-3.5 2 2.93 2.93 0 0 1-2.2-3.3v-.6a3.2 3.2 0 0 1 .8-1.9zM129.3 186.7a2.87 2.87 0 0 1 4.9 1l-1.2 .3a1.6 1.6 0 0 0-1.9-1 1.6 1.6 0 0 0-1.3 1.7 2.19 2.19 0 0 0 1.3 2.7 1.55 1.55 0 0 0 1.9-1.3l1.2 .4a2.93 2.93 0 0 1-3.4 2 2.93 2.93 0 0 1-2.3-3.3l.1-.6a3.2 3.2 0 0 1 .7-1.9z"/>
<path d="M136.2 186.5a3.3 3.3 0 0 1 3.9-.1 3.3 3.3 0 0 1 1.1 3.8 3.2 3.2 0 0 1-3.7 2.3 3.2 3.2 0 0 1-2.4-3.8 3 3 0 0 1 1.1-2.2zM136.9 187.5a1.87 1.87 0 0 1 2.2-.4 1.87 1.87 0 0 1 .9 2.1 1.87 1.87 0 0 1-1.8 2.3 1.87 1.87 0 0 1-1.8-2.3l.1-.8zM142.4 186h2.1a2.5 2.5 0 0 1 2.7 1 2.08 2.08 0 0 1-.1 2.2 2.08 2.08 0 0 1-2.1 .8h-1.2v2.4h-1.4zM143.8 187.1h.6a1.28 1.28 0 0 1 1.7 .9 1.22 1.22 0 0 1-1.6 .9h-.7zM147.8 186h1.5l1.6 2.5 1.4-2.5h1.6l-2.4 3.7v2.7h-1.3v-2.7z"/>
</g>
<g font-size="8.1">
<text x="235.8" y="173.7">4296059</text>
<text x="208.9" y="195.3">1/1</text>
<text x="228.1" y="195.3">3:1</text>
<text x="248.4" y="195.1">A4</text>
</g>
<g font-size="5.6" fill="#008080">
<text x="29" y="21.3" transform="rotate(58 29 21.3)">R 3,</text>
<text x="65.6" y="21.5">16</text>
<text x="32.6" y="26.9" transform="rotate(58 32.6 26.9)">6</text>
<text x="54.3" y="28.7">8</text>
<text x="17.8" y="47.1" transform="rotate(-90 17.8 47.1)">8</text>
<text x="25.8" y="48.5" transform="rotate(-90 25.8 48.5)">7,2</text>
<text x="63.1" y="65.4" transform="rotate(-80 63.1 65.4)">8</text>
<text x="88" y="65.3" transform="rotate(-83 88 65.3)">4</text>
<text x="97" y="65.2" transform="rotate(76 97 65.2)">R 2</text>
<text x="54.8" y="66.1" transform="rotate(-90 54.8 66.1)">1,8</text>
<text x="75.3" y="70.9" transform="rotate(74 75.3 70.9)">2</text>
<text x="87.2" y="72.2" transform="rotate(-83 87.2 72.2)">R 2,</text>
<text x="67.5" y="82.7" transform="rotate(39 67.5 82.7)">R 4</text>
<text x="102.6" y="82" transform="rotate(-60 102.6 82)">2</text>
<text x="109.7" y="88.4" transform="rotate(-90 109.7 88.4)">1,2</text>
<text x="67.8" y="106.3" transform="rotate(-9 67.8 106.3)">8</text>
<text x="133.7" y="102.4">3</text>
<text x="110.4" y="114.6" transform="rotate(15 110.4 114.6)">R 0,</text>
<text x="117" y="116.5" transform="rotate(15 117 116.5)">5</text>
<text x="112.6" y="123.4">0,8</text>
<text x="43" y="127.6" transform="rotate(55 43 127.6)">R 0,</text>
<text x="112.6" y="130.4">7,2</text>
<text x="46.9" y="133.3" transform="rotate(55 46.9 133.3)">5</text>
<text x="63.1" y="132.7">8,76</text>
<text x="133.9" y="144.9" transform="rotate(-90 133.9 144.9)">0,8</text>
<text x="26.5" y="157.6" transform="rotate(-90 26.5 157.6)">0,8</text>
<text x="69.9" y="172.9" transform="rotate(-34 69.9 172.9)">R 0,</text>
<text x="75.6" y="169" transform="rotate(-34 75.6 169)">1</text>
<text x="26.5" y="177.7" transform="rotate(-90 26.5 177.7)">6,4</text>
<text x="59.4" y="178.4" transform="rotate(-34 59.4 178.4)">1</text>
<text x="53.7" y="182.2" transform="rotate(-34 53.7 182.2)">R 0,</text>
<text x="26.5" y="197.7" transform="rotate(-90 26.5 197.7)">0,8</text>
</g>
<g font-size="5.4" fill="#008080">
<text x="73" y="62.4" transform="rotate(74 73 62.4)">O 6,</text>
<text x="61.5" y="74" transform="rotate(-80 61.5 74)">O 4,</text>
<text x="98.2" y="89.7" transform="rotate(-60 98.2 89.7)">O 7,</text>
<text x="59.2" y="107.7" transform="rotate(-9 59.2 107.7)">O 4,</text>
</g>
<g font-size="4.8">
<text x="146.6" y="184.8">TOLERANCE</text>
<text x="211.6" y="182.5">PAGE</text>
<text x="230.2" y="182.5">SCALE</text>
<text x="250.3" y="182.5">SIZE</text>
<text x="266.8" y="182.5">PROJECTION</text>
<text x="150.2" y="195.8">UNITS</text>
</g>
<g font-size="4.1">
<text x="152.5" y="155.1">Jon Castillo</text>
<text x="180.6" y="158.2">Jesús Carrasco</text>
<text x="150.5" y="164.5">Marcos Cerezo</text>
<text x="179.3" y="172.6">Andrés Velázquez</text>
<text x="150.2" y="174.1">Marcos Briones</text>
<text x="165.8" y="182.4">+/-0.001 and 0.5º for holes and</text>
<text x="181" y="186.6">shafts</text>
<text x="166.1" y="193.5">Measurements in mm, angles in</text>
<text x="180" y="197.6">degrees</text>
</g>
</svg>
